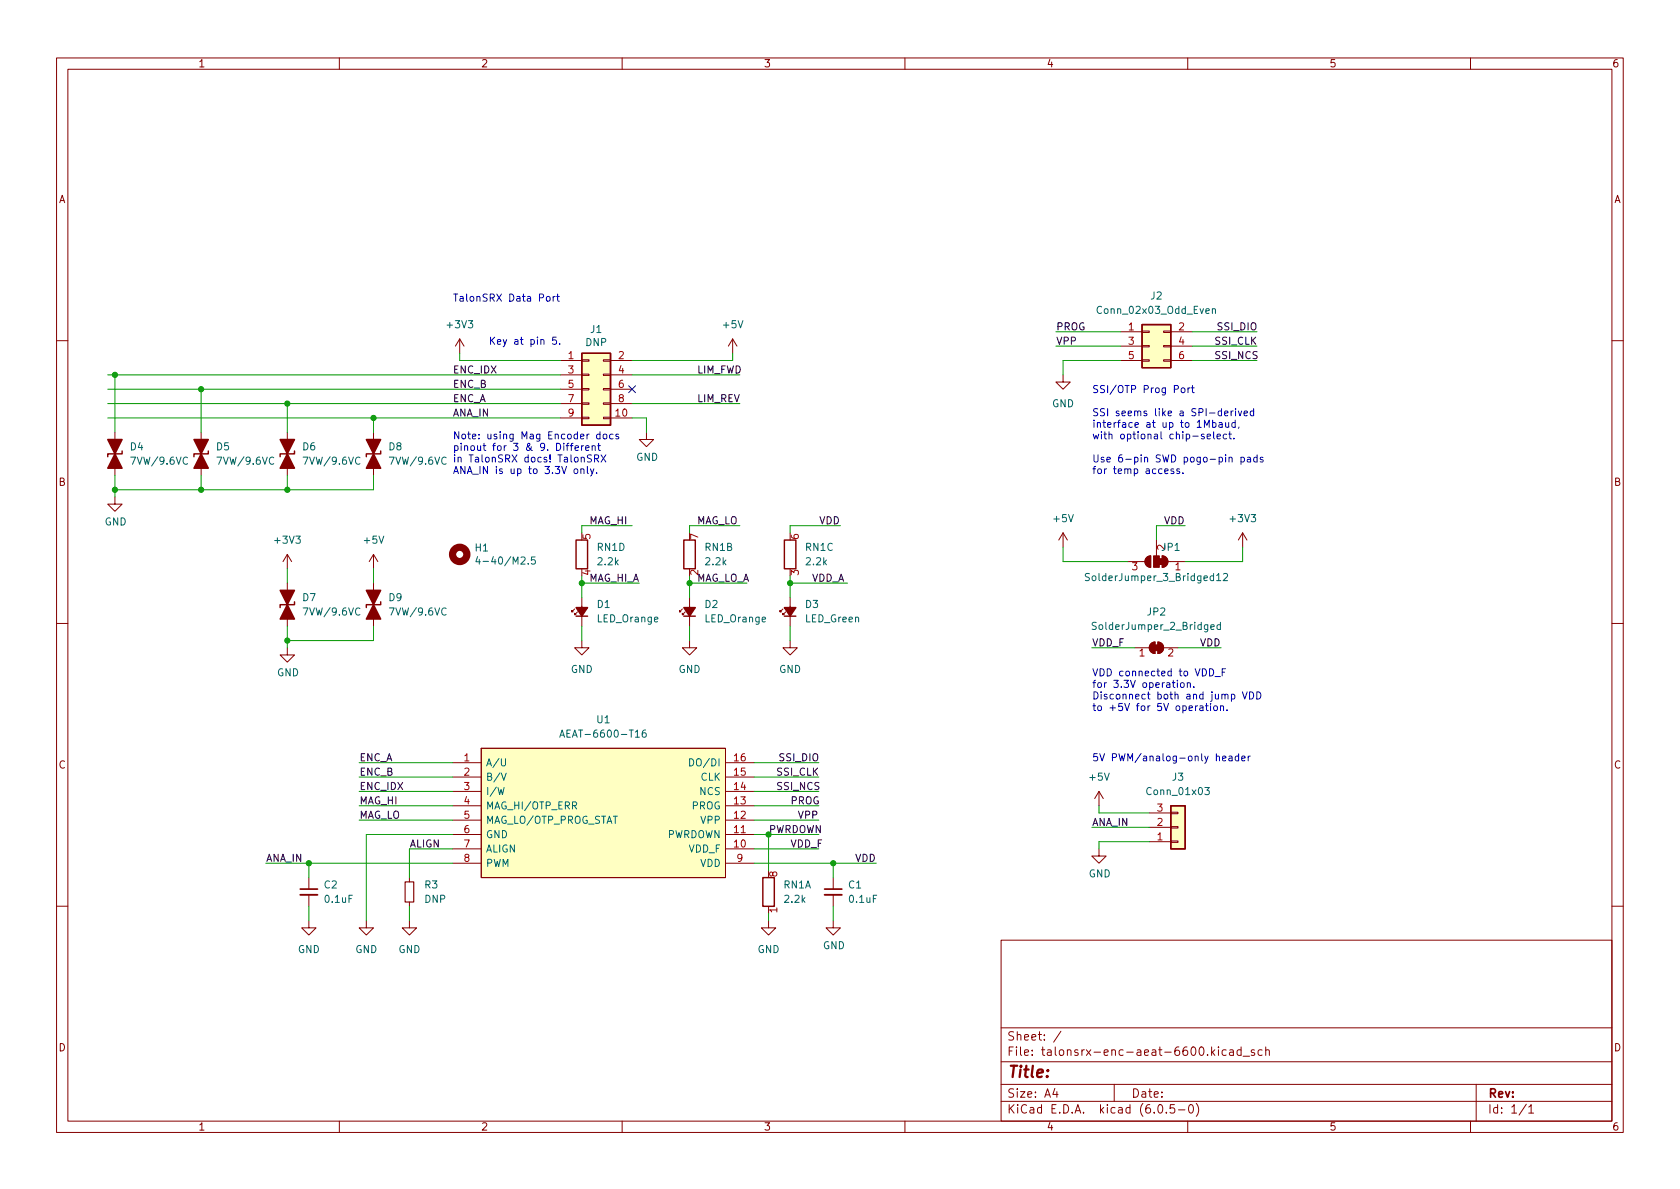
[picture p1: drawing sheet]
<svg xmlns="http://www.w3.org/2000/svg" width="297mm" height="210mm" viewBox="0 0 297 210" stroke-linecap="round" stroke-linejoin="round" font-family="sans-serif">
<g fill="none" stroke="#840000" stroke-width=".18">
<path d="M10 10.2h277v190.1h-277zM12 12.2h273v186.1h-273zM60 10.2v2M110 10.2v2M160 10.2v2M210 10.2v2M260 10.2v2M81.3 59.9l-.8 1.3M81.3 59.9v2.6M81.3 59.9l.7 1.3M129.5 59.9l-.7 1.3M129.5 59.9v2.6"/>
<path d="M129.5 59.9l.8 1.3M198.1 58.7h3.8M201.9 58.5h1.3v.3h-1.3zM205.7 58.5h1.3v.3h-1.3zM207 58.7h3.8M10 60.2h2M20.3 76.4v7.7M35.6 76.4v7.7M50.8 76.4v7.7M66 76.4v7.7M99.1 63.7h3.8M99.1 73.9h3.8"/>
<path d="M99.1 66.3h3.8M99.1 68.8h3.8M99.1 71.4h3.8M102.9 73.8h1.2v.2h-1.2zM102.9 71.2h1.2v.3h-1.2zM102.9 68.7h1.2v.3h-1.2zM102.9 66.2h1.2v.2h-1.2zM102.9 63.6h1.2v.3h-1.2zM106.7 73.8h1.2v.2h-1.2zM106.7 71.2h1.2v.3h-1.2zM106.7 68.7h1.2v.3h-1.2zM106.7 66.2h1.2v.2h-1.2z"/>
<path d="M106.7 63.6h1.2v.3h-1.2zM107.9 63.7h3.9M107.9 73.9h3.9M107.9 66.3h3.9M107.9 68.8h3.9M107.9 71.4h3.9M114.3 76.4v1.3h1.3l-1.3 1.3-1.3-1.3h1.3M188 66.3v1.3h1.2l-1.2 1.2-1.3-1.2h1.3M198.1 61.2h3.8M198.1 63.7h3.8M201.9 63.6h1.3v.3h-1.3zM201.9 61.1h1.3v.2h-1.3z"/>
<path d="M205.7 63.6h1.3v.3h-1.3zM205.7 61.1h1.3v.2h-1.3zM207 61.2h3.8M207 63.7h3.8M285 60.2h2M20.3 87.9v1.2h1.3l-1.3 1.3-1.3-1.3h1.3M50.8 98v2.6M50.8 98l-.8 1.3M50.8 98l.8 1.3M66 98v2.6M66 98l-.7 1.3M66 98l.8 1.3"/>
<path d="M188 94.2l-.8 1.3M188 94.2v2.6M188 94.2l.7 1.3M199.4 99.3h3M202.7 98.6l.8-.3v2a1.02 1.02 0 0 1-1-.6 1.02 1.02 0 0 1 .2-1.1zM204.5 95.5v2.8M205.5 98.3a1.02 1.02 0 0 1 1 1 1.02 1.02 0 0 1-1 1zM206.5 99.3h3M219.7 94.2l-.8 1.3M219.7 94.2v2.6M219.7 94.2l.8 1.3M10 110.2h2"/>
<path d="M50.8 114.5v1.3h1.3l-1.3 1.3-1.3-1.3h1.3M50.8 103.1v7.6M66 103.1v7.6M101.6 107.7l-.5 .5v-.3v.3h.2M102.1 108.2l-.5 .5v-.2v.2h.3M102.9 113.3v1.2h1.2l-1.2 1.3-1.3-1.3h1.3M102.9 105.7v5M120.6 107.7l-.5 .5v-.3v.3h.3M121.2 108.2l-.6 .5v-.2v.2h.3M121.9 113.3v1.2h1.3l-1.3 1.3-1.3-1.3h1.3M121.9 105.7v5M138.4 107.7l-.5 .5v-.3v.3h.3"/>
<path d="M138.9 108.2l-.5 .5v-.2v.2h.3M139.7 113.3v1.2h1.3l-1.3 1.3-1.3-1.3h1.3M139.7 105.7v5M200.7 114.5h2.5M203.5 113.8l.7-.3v2.1a1.02 1.02 0 0 1-.9-.7 1.02 1.02 0 0 1 .2-1.1zM204.7 113.5a1.02 1.02 0 0 1 1 1 1.02 1.02 0 0 1-1 1.1zM205.7 114.5h2.6M285 110.2h2M80 134.9h5.1M80 139.9h5.1M80 137.4h5.1M85.1 132.3h43.2v22.9h-43.2z"/>
<path d="M128.3 134.9h5M128.3 139.9h5M128.3 137.4h5M194.3 139.9l-.8 1.3M194.3 139.9v2.6M194.3 139.9l.8 1.3M54.6 155.2v2M54.6 158.2v2.1M72.4 155.2v.8M72.4 159.5v.8M80 150.1h5.1M80 147.6h5.1"/>
<path d="M80 145h5.1M80 142.5h5.1M80 152.6h5.1M128.3 150.1h5M128.3 147.6h5M128.3 145h5M128.3 142.5h5M128.3 152.6h5M147.3 155.2v2M147.3 158.2v2.1M194.3 150.1v1.3h1.3l-1.3 1.2-1.3-1.2h1.3M203.2 148.8h3.8"/>
<path d="M203.2 146.3h3.8M203.2 143.8h3.8M207 143.6h1.3v.3h-1.3zM207 146.2h1.3v.2h-1.3zM207 148.7h1.3v.3h-1.3zM10 160.2h2M54.6 162.8v1.3h1.3l-1.3 1.2-1.3-1.2h1.3M64.8 162.8v1.3h1.2l-1.2 1.2-1.3-1.2h1.3M72.4 162.8v1.3h1.3l-1.3 1.2-1.3-1.2h1.3M135.9 162.8v1.3h1.3l-1.3 1.2-1.3-1.2h1.3M147.3 162.8v1.3h1.3l-1.3 1.2-1.3-1.2h1.3M177 166.3h108v32h-108z"/>
<path d="M285 160.2h2M60 198.3v2M110 198.3v2M160 198.3v2M177 194.8h108M177 191.8h108M177 187.8h108M177 181.8h108M186.5 192.5l-.4 1h1M186.9 193v1M187.6 182.4l-1.3 1.9M197 191.8v3"/>
<path d="M204.9 195.4l.2-.1a.81 .81 0 0 1 .6 .7 .81 .81 0 0 1-.3 .8h-.2a.81 .81 0 0 1-.6-.6 .81 .81 0 0 1 .3-.8zM206.2 196.7v.1M207.6 195.3h-.7v.7l.2-.1 .5 .1 .1 .2-.1 .5-.2 .1-.5-.1M208.4 196.3h1.1M210 198.3v2M210.4 195.4l.1-.1a.81 .81 0 0 1 .6 .7 .81 .81 0 0 1-.3 .8h-.2a.81 .81 0 0 1-.5-.6 .81 .81 0 0 1 .3-.8zM211.5 195.1a1.72 1.72 0 0 1 0 2.3M214.4 186.1l.4 .5M214.8 185.6l-.6 .6M215.4 185.1v.2M215.4 185.6v1M216.8 185.7l-.4-.1-.3 .3v.4l.1 .3h.6"/>
<path d="M217.4 185.7h.6l.1 .9M218.1 186l-.5 .1a.29 .29 0 0 0-.2 .2 .29 .29 0 0 0 .2 .3h.5M219.4 185.7l-.4-.1-.3 .3v.4l.2 .3h.5M219.4 185.1v1.5M219.8 186.8h1.1M221.8 185.7l-.4-.1-.2 .2 .1 .3 .5 .1v.4h-.6M223.1 185.7l-.4-.1-.3 .3v.4l.2 .3h.5M223.8 185.8l.2-.2 .4 .1v.9M223.8 185.1v1.5M260 198.3v2M261 191.8v6.5M269.9 195.3l-1.3 1.9"/>
<path d="M270.3 195.8l.4-.5v1.5M270.3 196.8h.9"/>
</g>
<g fill="#840000" stroke="#840000" stroke-width=".25">
<path d="M49.5 104.4h2.6l-1.3 2.5z"/>
<path d="M50.8 106.9l1.3 2.6h-2.6z"/>
<path d="M138.7 107.4h2l-1 1.6z"/>
<path d="M64.8 104.4h2.5l-1.3 2.5z"/>
<path d="M66 106.9l1.3 2.6h-2.5z"/>
<path d="M120.9 107.4h2l-1 1.6z"/>
<path d="M101.9 107.4h2l-1 1.6z"/>
<path d="M49.5 77.7h2.6l-1.3 2.6z"/>
<path d="M50.8 80.3l1.3 2.5h-2.6z"/>
<path d="M64.8 77.7h2.5l-1.3 2.6z"/>
<path d="M66 80.3l1.3 2.5h-2.5z"/>
<path d="M19 77.7h2.6l-1.3 2.6z"/>
<path d="M20.3 80.3l1.3 2.5h-2.6z"/>
<path d="M34.3 77.7h2.5l-1.2 2.6z"/>
<path d="M35.6 80.3l1.2 2.5h-2.5z"/>
</g>
<g fill="none" stroke="#840000" stroke-width=".25">
<path d="M201.9 57.4h5.1v7.6h-5.1zM21.6 79.8v.5h-2.6v.5M36.8 79.8v.5h-2.5v.5M52.1 79.8v.5h-2.6v.5M67.3 79.8v.5h-2.5v.5M102.9 62.5h5v12.7h-5zM101.9 95.5h2v5.1h-2zM120.9 95.5h2v5.1h-2zM138.7 95.5h2v5.1h-2zM52.1 106.4v.5h-2.6v.5M67.3 106.4v.5h-2.5v.5M101.9 109h2"/>
<path d="M120.9 109h2M138.7 109h2M134.9 155.2h2v5.1h-2zM207 142.5h2.5v7.6h-2.5z"/>
</g>
<g fill="#ffffc2" stroke="#ffffc2" stroke-width=".18">
<path d="M201.9 57.4h5.1v7.6h-5.1z"/>
<path d="M207 142.5h2.5v7.6h-2.5z"/>
<path d="M85.1 132.3h43.2v22.9h-43.2z"/>
<path d="M102.9 62.5h5v12.7h-5z"/>
</g>
<g fill="none" stroke="#006464" stroke-width=".18">
<path d="M214.4 54.7l.1-.1h.3l.1 .8M214.4 54.6v.8M84.4 98.4l-.3 .9h.8M84.7 98.9v.9M94.6 98.5h-.6l-.1 .6 .2-.1h.4l.2 .2-.1 .4-.2 .2-.5-.2M192.6 101.5l-.5-.1-.1 .1v.4l.5 .2 .1 .3-.2 .3-.5-.1M193.8 110.1l-.5-.1-.1 .2v.3l.5 .3 .1 .3-.2 .2h-.5M214.1 110.9l.6-.1-.1-.3h-.3l-.2 .1v.7h.5M215.1 101.8l.4-.4v1.3M215.1 102.7h.7M215.8 110.5h-.4l-.2 .2 .1 .6h.5M215.8 110v1.3"/>
<path d="M216.3 101.5l.5-.1 .2 .4-.7 .9h.7M88 139.3l.3 1.2 .3-.9 .2 .9 .3-1.2M88.6 134.2v1l.3 .2h.4l.1-.2v-1M88.6 136.7l.5 1.3 .4-1.3M99 130.4l.4-1.3 .4 1.3M99.1 130h.6M114.1 129.1l-.3 .1a.86 .86 0 0 0 0 1.2l.4-.2 .1-.4-.3-.2h-.3l-.2 .2M121.9 134.2a.64 .64 0 0 1 .8 .6 .64 .64 0 0 1-.8 .6zM213 139.3h.8l-.4 .4 .4 .2v.5l-.2 .1-.6-.1"/>
</g>
<path d="M53.1 158.2h3M145.8 158.2h3" fill="none" stroke="#840000" stroke-width=".33"/>
<path d="M53.1 157.2h3M145.8 157.2h3" fill="none" stroke="#840000" stroke-width=".3"/>
<g fill="#840000" stroke="#840000" stroke-width=".18">
<path d="M205 98.8h.5v1h-.5z"/>
<path d="M205.5 98.3a1.02 1.02 0 0 1 1 1 1.02 1.02 0 0 1-1 1z"/>
<path d="M204 98.3h1v2h-1z"/>
<path d="M202.7 98.6l.8-.3v2a1.02 1.02 0 0 1-1-.6 1.02 1.02 0 0 1 .2-1.1z"/>
<path d="M204 114h1v1.1h-1z"/>
<path d="M203.5 113.8l.7-.3v2.1a1.02 1.02 0 0 1-.9-.7 1.02 1.02 0 0 1 .2-1.1z"/>
<path d="M204.7 113.5a1.02 1.02 0 0 1 1 1 1.02 1.02 0 0 1-1 1.1z"/>
</g>
<path d="M71.6 156h1.6v3.5h-1.6z" fill="none" stroke="#840000" stroke-width=".2"/>
<circle cx="81.3" cy="98" r="1.27" fill="none" stroke="#840000" stroke-width="1.3"/>
<g fill="none" stroke="#0000c2" stroke-width=".18">
<path d="M96.7 52.5l.3-.1 .3 .3v.3l-.3 .3-.3-.1-.1-.2zM97.8 52.4v.9M98.2 52.4l-.4 .3M98.4 59.6h-.7v.6l.2-.1 .4 .1 .1 .1v.5l-.2 .1-.5-.1M98.4 52.4h.5M98.6 52v1.1l.3 .2M99 60.8v.1M100.1 78.8h.5M100.6 78.4l-.3 .2v1.1M100.8 78.8h.5M101.3 78.4l-.3 .2v1.1M101.7 79.2l.6-.1-.1-.2-.3-.1-.2 .2v.6h.5"/>
<path d="M102.8 78.8v.9M103.2 78.8l-.4 .3M103.6 79.2l.6-.1-.1-.2-.4-.1-.1 .2v.6h.5M104.7 78.9l.2-.1 .3 .1v.8M104.7 78.8v.9M105.7 78.8h.5M105.8 78.4v1.1l.4 .2M106.1 76.8h-.4l-.2 .2 .1 .6h.5M106.1 76.3v1.3M106.8 76.8h.3l.2 .2v.4l-.2 .2h-.3l-.2-.2zM108.4 76.8h-.4l-.2 .2 .1 .6h.5M109.4 76.8h-.3l-.2 .1v.2l.5 .2v.3h-.5"/>
<path d="M209 68.6h.3l.2 .2v.4l-.2 .2h-.3l-.2-.2zM210 68.6v.8M210.4 68.6l-.4 .2M210.7 68.6h.4M210.8 68.2v1.1l.3 .1M212.9 76.8h-.3l-.2 .1 .1 .2 .4 .2v.3h-.5M213.4 77.2l.6-.1v-.3h-.4l-.2 .1 .1 .7h.5M214.4 74.8l.4-.1 .2 .3-.1 .5h-.5M214.4 74.3v1.3M214.6 76.3v1.1l.2 .2M215.2 77.2l.6-.1-.1-.3h-.3l-.2 .1 .1 .7h.4M215.6 74.8h.4l.1 .8"/>
<path d="M216.1 75l-.4 .1-.2 .2 .2 .3 .4-.1M216.5 73.1l.6-.1v-.3h-.4l-.2 .2 .1 .6h.5M216.7 74.7l.1 .8 .3 .1 .1-.2M216.9 76.8h-.4l-.2 .2 .1 .6h.5M217.2 74.7v.9M217.2 76.8h.5M217.4 76.3v1.1l.3 .2M217.7 72.7v.8M218 72.7l-.3 .2M218.2 77.5v.1M218.4 74.8l-.4-.1-.2 .3 .1 .5h.5M218.4 74.3v1.3"/>
<path d="M218.5 72.3v.1M218.5 72.7v.8M218.9 72.7l.3 .8 .3-.8M219.1 75.5l-.2 .3M220 73.1l.6-.1-.1-.3h-.4l-.1 .2v.6h.5M221.7 72.7h-.4l-.2 .2 .1 .6h.5M221.7 72.3v1.2M101.6 83l.3-.1 .3 .2v.4l-.3 .2h-.3l-.1-.2zM102.7 83l.2-.1 .3 .1v.7M102.7 82.9v.8M103.9 82.5v1.1l.1 .1M104.4 82.9l.3 .8"/>
<path d="M104.6 80.5l-.5-.1-.2 .2v.3l.6 .3 .1 .3-.3 .2-.4-.1M105 82.9l-.4 1.1-.2 .2M105.1 81.1l.6-.1 .1-.1v-.3l-.7-.2v1.3M105.4 81.1l.4 .6M105.5 83.6v.1M106.3 80.4l.8 1.3M107.1 80.4l-.8 1.3M205.9 83.3l.6-.1v-.2l-.4-.1-.2 .2 .1 .6h.5M207.5 83l-.3-.1-.2 .2 .1 .2 .4 .1v.3h-.5M208.5 83l-.3-.1-.1 .2v.2l.4 .1v.3h-.4M209.1 83.6v.1M217.3 81l.2-.1h.3l.1 .8"/>
<path d="M219.4 80.9h.4l.2 .2-.1 .5h-.5M219.4 80.9v1.2M220.6 80.9h.5v.8M221.1 81.2h-.4l-.2 .2 .2 .3 .4-.1M222.3 80.9h-.4l-.2 .2 .1 .5h.5M222.3 80.4v1.3M223.3 80.9h-.3l-.2 .1 .1 .2 .4 .1v.3h-.5M213.9 118.3a.64 .64 0 0 1 .7 .6 .64 .64 0 0 1-.7 .6zM214.8 119.6h1M216.1 118.9h.4M216.7 118.3h-.6v1.2M208.2 120.7v.9"/>
<path d="M208.8 120.8l.3-.1 .3 .3v.3l-.3 .3-.3-.1-.1-.2zM209.9 120.8l.2-.1 .3 .1 .1 .8M209.9 120.7v.9M211.1 121.4v.2M212.2 124.9h.5v.8M212.7 125.1l-.4 .1-.2 .2 .2 .3 .4-.1M213.1 124.8h.5M213.3 124.4v1.1l.3 .2M214 124.8v.9M214.7 124.9l.3-.1 .3 .3v.3l-.3 .3-.3-.1-.1-.2zM215.8 124.9l.2-.1 .3 .1v.8M215.8 124.8v.9"/>
<path d="M216.2 134.1l.6-.1-.1-.2-.4-.1-.1 .2v.6h.5M216.9 125.5v.2M217.3 133.8h.5l.1 .7M217.7 122.8h.4l.2 .2-.1 .6h-.5M217.9 134l-.5 .1-.2 .1 .2 .3h.5M219 133.8l-.4-.1-.2 .2 .1 .6h.5M219 133.3v1.2M219.5 134.1l.6-.1v-.2l-.4-.1-.2 .2 .1 .6h.5M219.7 122.3l.4 1.3 .4-1.3M220.7 133.7v.8M220.9 122.3a.64 .64 0 0 1 .8 .7 .64 .64 0 0 1-.8 .6zM221.1 133.7l-.4 .2"/>
<path d="M222.2 122.3a.64 .64 0 0 1 .7 .7 .64 .64 0 0 1-.7 .6z"/>
</g>
<g fill="none" stroke="#009600" stroke-width=".18">
<path d="M186.7 58.7h11.4M210.8 58.7h11.4M19 71.4h80.1M19 66.3h80.1M19 68.8h80.1M19 73.9h80.1M20.3 66.3v10.1M35.6 68.8v7.6M50.8 71.4v5M66 73.9v2.5M81.3 62.5v1.2h17.8M111.8 71.4h19"/>
<path d="M111.8 66.3h19M111.8 73.9h2.5v2.5M129.5 62.5v1.2h-17.7M186.7 61.2h11.4M198.1 63.7h-10.1v2.6M210.8 61.2h11.4M210.8 63.7h11.4M20.3 84.1v3.8M35.6 84.1v2.5M50.8 84.1v2.5M66 84.1v2.5h-45.7M111.8 93h-8.9v1.2"/>
<path d="M130.8 93h-8.9v1.2M148.6 93h-8.9v1.2M188 96.8v2.5h11.4M209.5 93h-5v2.5M219.7 96.8v2.5h-10.2M50.8 100.6v2.5M50.8 110.7v3.8M66 100.6v2.5M66 110.7v2.6h-15.2M102.9 101.8v3.9M102.9 110.7v2.6M102.9 103.1h10.1"/>
<path d="M121.9 103.1h10.2M121.9 101.8v3.9M121.9 110.7v2.6M139.7 103.1h10.2M139.7 101.8v3.9M139.7 110.7v2.6M193 114.5h7.7M208.3 114.5h7.6M63.5 139.9h16.5M63.5 134.9h16.5M63.5 137.4h16.5M133.3 139.9h11.5"/>
<path d="M133.3 134.9h11.5M133.3 137.4h11.5M47 152.6h33M54.6 152.6v2.6M63.5 145h16.5M63.5 142.5h16.5M80 150.1h-7.6v5.1M80 147.6h-15.2v15.2M133.3 150.1h11.5M133.3 147.6h11.5M133.3 152.6h21.6M133.3 145h11.5"/>
<path d="M133.3 142.5h11.5M135.9 147.6v6.3M147.3 152.6v2.6M193 146.3h10.2M194.3 142.5v1.3h8.9M203.2 148.8h-8.9v1.3M54.6 160.3v2.5M72.4 160.3v2.5M135.9 161.5v1.3M147.3 160.3v2.5"/>
</g>
<path d="M111.2 68.2l1.2 1.2M112.4 68.2l-1.2 1.2" fill="none" stroke="#000084" stroke-width=".18"/>
<g fill="#009600" stroke="#009600" stroke-width=".18">
<circle cx="147.3" cy="152.6" r=".46"/>
<circle cx="135.9" cy="147.6" r=".46"/>
<circle cx="121.9" cy="103.1" r=".46"/>
<circle cx="139.7" cy="103.1" r=".46"/>
<circle cx="20.3" cy="86.6" r=".46"/>
<circle cx="20.3" cy="66.3" r=".46"/>
<circle cx="35.6" cy="68.8" r=".46"/>
<circle cx="50.8" cy="86.6" r=".46"/>
<circle cx="50.8" cy="71.4" r=".46"/>
<circle cx="35.6" cy="86.6" r=".46"/>
<circle cx="66" cy="73.9" r=".46"/>
<circle cx="102.9" cy="103.1" r=".46"/>
<circle cx="54.6" cy="152.6" r=".46"/>
<circle cx="50.8" cy="113.3" r=".46"/>
</g>
<text font-size="2.8" fill="#840000" x="178" y="190.6">Title:</text>
<g font-size="2.1" fill="#840000">
<text x="178" y="184">Sheet: /</text>
<text x="178" y="186.7">File: talonsrx-enc-aeat-6600.kicad_sch</text>
<text x="178" y="196.9">KiCad E.D.A. kicad (6.0.5-0)</text>
<text x="178" y="194.1">Size: A4</text>
<text x="200" y="194.1">Date:</text>
<text x="263" y="194.1">Rev:</text>
<text x="263" y="196.9">Id: 1/1</text>
</g>
<g font-size="1.8" fill="#840000">
<text x="35" y="11.9">1</text>
<text x="85" y="11.9">2</text>
<text x="135" y="11.9">3</text>
<text x="185" y="11.9">4</text>
<text x="235" y="11.9">5</text>
<text x="285" y="11.9">6</text>
<text x="10.3" y="35.9">A</text>
<text x="285.3" y="35.9">A</text>
<text x="10.3" y="85.9">B</text>
<text x="285.3" y="85.9">B</text>
<text x="10.3" y="135.9">C</text>
<text x="285.3" y="135.9">C</text>
<text x="10.3" y="185.9">D</text>
<text x="285.3" y="185.9">D</text>
<text x="35" y="199.9">1</text>
<text x="85" y="199.9">2</text>
<text x="135" y="199.9">3</text>
<text x="185" y="199.9">4</text>
<text x="235" y="199.9">5</text>
<text x="285" y="199.9">6</text>
</g>
<g font-size="1.8" fill="#0000c2">
<text x="80" y="53.3">TalonSRX Data Port</text>
<text x="86.4" y="60.9">Key at pin 5.</text>
<text x="193" y="69.5">SSI/OTP Prog Port</text>
<text x="80" y="77.7">Note: using Mag Encoder docs</text>
<text x="193" y="73.6">SSI seems like a SPI-derived</text>
<text x="193" y="75.6">interface at up to 1Mbaud,</text>
<text x="193" y="77.7">with optional chip-select.</text>
<text x="80" y="79.7">pinout for 3 &amp; 9. Different</text>
<text x="80" y="81.8">in TalonSRX docs! TalonSRX</text>
<text x="80" y="83.8">ANA_IN is up to 3.3V only.</text>
<text x="193" y="81.8">Use 6-pin SWD pogo-pin pads</text>
<text x="193" y="83.8">for temp access.</text>
<text x="193" y="119.6">VDD connected to VDD_F</text>
<text x="193" y="121.6">for 3.3V operation.</text>
<text x="193" y="123.7">Disconnect both and jump VDD</text>
<text x="193" y="125.7">to +5V for 5V operation.</text>
<text x="193" y="134.6">5V PWM/analog-only header</text>
</g>
<g font-size="1.8" fill="#006464">
<text x="203.5" y="53">J2</text>
<text x="79.2" y="58">+3V3</text>
<text x="104.4" y="58.9">J1</text>
<text x="127.9" y="58">+5V</text>
<text x="194.4" y="55.5">Conn_02x03_Odd_Even</text>
<text x="103.5" y="61.2">DNP</text>
<text x="186" y="72">GND</text>
<text x="23" y="79.6">D4</text>
<text x="23.6" y="82.2">7VW/9.6VC</text>
<text x="38.3" y="79.6">D5</text>
<text x="38.8" y="82.2">7VW/9.6VC</text>
<text x="53.5" y="79.6">D6</text>
<text x="54" y="82.2">7VW/9.6VC</text>
<text x="68.8" y="79.6">D8</text>
<text x="69.3" y="82.2">7VW/9.6VC</text>
<text x="112.5" y="81.5">GND</text>
<text x="18.5" y="92.9">GND</text>
<text x="186.4" y="92.3">+5V</text>
<text x="217.6" y="92.3">+3V3</text>
<text x="48.7" y="96.1">+3V3</text>
<text x="64.4" y="96.1">+5V</text>
<text x="84" y="97.5">H1</text>
<text x="85.4" y="99.8">4-40/M2.5</text>
<text x="105.6" y="97.4">RN1D</text>
<text x="105.8" y="99.9">2.2k</text>
<text x="124.7" y="97.4">RN1B</text>
<text x="124.8" y="99.9">2.2k</text>
<text x="142.5" y="97.4">RN1C</text>
<text x="142.6" y="99.9">2.2k</text>
<text x="205.4" y="97.4">JP1</text>
<text x="206" y="97.3" transform="rotate(-90 206 97.3)">2</text>
<text x="53.5" y="106.3">D7</text>
<text x="68.8" y="106.3">D9</text>
<text x="105.6" y="107.5">D1</text>
<text x="124.6" y="107.5">D2</text>
<text x="142.4" y="107.5">D3</text>
<text x="192.7" y="102.7">SolderJumper_3_Bridged12</text>
<text x="54" y="108.8">7VW/9.6VC</text>
<text x="69.3" y="108.8">7VW/9.6VC</text>
<text x="105.7" y="110">LED_Orange</text>
<text x="124.7" y="110">LED_Orange</text>
<text x="142.4" y="110">LED_Green</text>
<text x="193.7" y="111.4">SolderJumper_2_Bridged</text>
<text x="202.9" y="108.8">JP2</text>
<text x="49" y="119.6">GND</text>
<text x="100.9" y="119">GND</text>
<text x="120" y="119">GND</text>
<text x="137.7" y="119">GND</text>
<text x="100.2" y="130.4">AEAT-6600-T16</text>
<text x="105.5" y="127.9">U1</text>
<text x="85.9" y="135.5">A/U</text>
<text x="122.6" y="135.5">DO/DI</text>
<text x="85.9" y="138">B/V</text>
<text x="85.9" y="140.6">I/W</text>
<text x="85.9" y="143.1">MAG_HI/OTP_ERR</text>
<text x="122.3" y="143.1">PROG</text>
<text x="123.8" y="140.6">NCS</text>
<text x="123.9" y="138">CLK</text>
<text x="192.7" y="138">+5V</text>
<text x="203.1" y="140.6">Conn_01x03</text>
<text x="207.3" y="138">J3</text>
<text x="85.9" y="145.7">MAG_LO/OTP_PROG_STAT</text>
<text x="85.9" y="148.2">GND</text>
<text x="117.8" y="148.2">PWRDOWN</text>
<text x="124" y="145.7">VPP</text>
<text x="85.9" y="150.7">ALIGN</text>
<text x="85.9" y="153.3">PWM</text>
<text x="121.7" y="150.7">VDD_F</text>
<text x="123.8" y="153.3">VDD</text>
<text x="192.5" y="155.1">GND</text>
<text x="57.3" y="157.1">C2</text>
<text x="57.6" y="159.6">0.1uF</text>
<text x="75.1" y="159.6">DNP</text>
<text x="75.1" y="157.1">R3</text>
<text x="138.6" y="157.1">RN1A</text>
<text x="138.8" y="159.6">2.2k</text>
<text x="150" y="157.1">C1</text>
<text x="150.3" y="159.6">0.1uF</text>
<text x="145.5" y="167.8">GND</text>
<text x="52.6" y="168.5">GND</text>
<text x="62.8" y="168.5">GND</text>
<text x="70.4" y="168.5">GND</text>
<text x="133.9" y="168.5">GND</text>
</g>
<g font-size="1.8" fill="#0f0f0f">
<text x="186.7" y="58.4">PROG</text>
<text x="215" y="58.4">SSI_DIO</text>
<text x="186.7" y="60.9">VPP</text>
<text x="214.6" y="60.9">SSI_CLK</text>
<text x="214.6" y="63.5">SSI_NCS</text>
<text x="80" y="71.1">ENC_A</text>
<text x="80" y="68.6">ENC_B</text>
<text x="80" y="66">ENC_IDX</text>
<text x="123.2" y="71.1">LIM_REV</text>
<text x="123.2" y="66">LIM_FWD</text>
<text x="80" y="73.6">ANA_IN</text>
<text x="104.1" y="92.7">MAG_HI</text>
<text x="123.2" y="92.7">MAG_LO</text>
<text x="144.8" y="92.7">VDD</text>
<text x="205.7" y="92.7">VDD</text>
<text x="104.1" y="102.9">MAG_HI_A</text>
<text x="123.2" y="102.9">MAG_LO_A</text>
<text x="143.5" y="102.9">VDD_A</text>
<text x="193" y="114.3">VDD_F</text>
<text x="212.1" y="114.3">VDD</text>
<text x="63.5" y="134.6">ENC_A</text>
<text x="63.5" y="137.1">ENC_B</text>
<text x="137.2" y="137.1">SSI_CLK</text>
<text x="137.6" y="134.6">SSI_DIO</text>
<text x="63.5" y="142.2">MAG_HI</text>
<text x="63.5" y="139.7">ENC_IDX</text>
<text x="137.2" y="139.7">SSI_NCS</text>
<text x="139.7" y="142.2">PROG</text>
<text x="63.5" y="144.8">MAG_LO</text>
<text x="72.4" y="149.8">ALIGN</text>
<text x="135.9" y="147.3">PWRDOWN</text>
<text x="139.7" y="149.8">VDD_F</text>
<text x="141" y="144.8">VPP</text>
<text x="193" y="146">ANA_IN</text>
<text x="47" y="152.4">ANA_IN</text>
<text x="151.1" y="152.4">VDD</text>
</g>
<g font-size="1.8" fill="#a90000">
<text x="199.5" y="58.4">1</text>
<text x="208.4" y="58.4">2</text>
<text x="100.5" y="63.5">1</text>
<text x="109.4" y="63.5">2</text>
<text x="199.5" y="61">3</text>
<text x="199.5" y="63.5">5</text>
<text x="208.4" y="61">4</text>
<text x="208.4" y="63.5">6</text>
<text x="100.5" y="66">3</text>
<text x="100.5" y="68.6">5</text>
<text x="100.5" y="71.1">7</text>
<text x="109.4" y="66">4</text>
<text x="109.4" y="68.6">6</text>
<text x="109.4" y="71.1">8</text>
<text x="100.5" y="73.7">9</text>
<text x="108.9" y="73.7">10</text>
<text x="104.4" y="95.4" transform="rotate(-90 104.4 95.4)">5</text>
<text x="123.4" y="95.4" transform="rotate(-90 123.4 95.4)">7</text>
<text x="141.2" y="95.4" transform="rotate(-90 141.2 95.4)">6</text>
<text x="104.4" y="101.7" transform="rotate(-90 104.4 101.7)">4</text>
<text x="123.4" y="101.7" transform="rotate(-90 123.4 101.7)">2</text>
<text x="141.2" y="101.7" transform="rotate(-90 141.2 101.7)">3</text>
<text x="200.2" y="100.8">3</text>
<text x="207.8" y="100.8">1</text>
<text x="201.4" y="116.1">1</text>
<text x="206.5" y="116.1">2</text>
<text x="82.1" y="134.6">1</text>
<text x="82.1" y="137.2">2</text>
<text x="129.8" y="137.2">15</text>
<text x="129.8" y="134.6">16</text>
<text x="82.1" y="139.7">3</text>
<text x="82.1" y="142.2">4</text>
<text x="129.8" y="142.2">13</text>
<text x="129.8" y="139.7">14</text>
<text x="204.6" y="143.5">3</text>
<text x="82.1" y="144.8">5</text>
<text x="82.1" y="147.3">6</text>
<text x="82.1" y="149.9">7</text>
<text x="129.8" y="149.9">10</text>
<text x="129.8" y="147.3">11</text>
<text x="129.8" y="144.8">12</text>
<text x="204.6" y="148.6">1</text>
<text x="204.6" y="146">2</text>
<text x="82.1" y="152.4">8</text>
<text x="130.3" y="152.4">9</text>
<text x="137.4" y="155" transform="rotate(-90 137.4 155)">8</text>
<text x="137.4" y="161.4" transform="rotate(-90 137.4 161.4)">1</text>
</g>
</svg>
